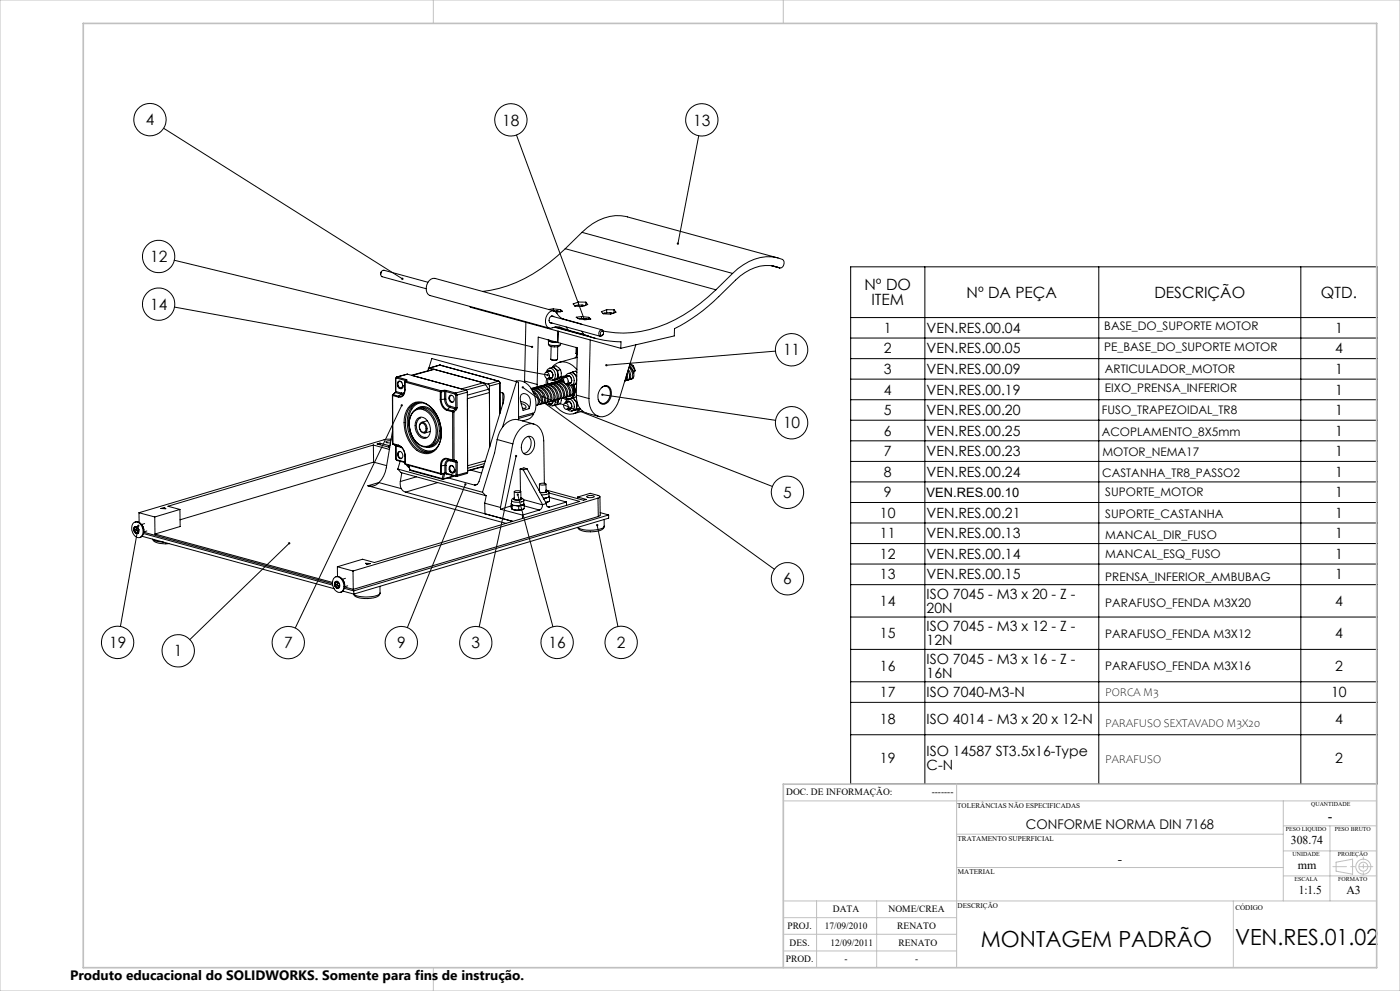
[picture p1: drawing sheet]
<svg xmlns="http://www.w3.org/2000/svg" width="420mm" height="297mm" viewBox="0 0 420 297" stroke-linecap="round" stroke-linejoin="round" font-family="sans-serif">
<g fill="none" stroke="#000" stroke-width=".3">
<path d="M49.1 38.4l71.6 45.2M154.9 40.5l20.4 55.2M209.6 40.7l-6.2 32.3M52.3 78l107.3 26M169.6 74.5a42.5 42.5 0 0 1-24.8 12.8M169.6 74.5l45.2 12.4M174.6 69.6a14.4 14.4 0 0 1 13.6-4.6l45.2 12.3M174.6 69.6l45.2 12.3M174.6 69.6l-5 4.9M231.5 79.7l2.5 .6M231.6 79.7l2.3 .6M255.2 80h157.9v155h-157.9z"/>
<path d="M277.5 80v155M329.6 80v155M390.2 80v155M52.4 92l111.9 20.4M114.4 81.5l-.2 .7M128.4 84.6l-13.2-3.6a1.08 1.08 0 0 0-.9 .8 1.08 1.08 0 0 0 .4 1.1l13.1 3.6M141.1 91.9v.2l45.1 12.3M157.8 96.6l-.4 17.6M164.9 96.6l15.2 4.2M165.4 94.7l15.2 4.1M166 92.6l-1.4 .1M166 92.6l2.2 .2"/>
<path d="M166 92.6v.5M166.1 93.2h.9M166.1 94.9v-.1a1.11 1.11 0 0 0-1.4 .7 1.11 1.11 0 0 0 .5 1.4l.4-.1M166.2 93.2l-35.7-9.8a2.9 2.9 0 0 0-2.5 2 2.9 2.9 0 0 0 .8 3.1l36 9.9M166.4 98.1l12.2 3.3M166.6 98l9.9 2.7M167 93.2l1.1 .2M167.4 99.2l-.1 3.5M167.7 98l.5 .1M168.2 92.8l.6 .5-2.1 .1M168.2 92.8v.6M168.2 98.1l2.2 .9"/>
<path d="M169 95.6a4.5 4.5 0 0 1-2.3-2.2 2 2 0 0 0-2.9 1.7 2.23 2.23 0 0 0 1.3 3.3l.6-.2a3.6 3.6 0 0 1 2.5-.1M169 95.6v.1M169 95.6l4.7 1.3M169.9 98l.5 1M170.4 99l4.7 1.2M173.5 90.5l-1.6 .6 .6 .7 2.2 .1 1.6-.6-.5-.7M173.5 90.5l2.3 .1M173.5 90.5v.9M173.7 96.9l.9 .3M173.7 96.9h.1M174.4 94.9l-1.5 .2 .5 .4 2.2 .3 1.6-.2-.6-.5M174.4 94.9l2.2 .2"/>
<path d="M174.4 94.9v.6M174.6 99.3l.5 .9M174.6 91.4l-2.1 .2M174.6 91.4l.8 .2M174.6 91.4l.7 .2M175.5 95.5l-1.7 .1M175.5 95.5l1.1 .2M175.5 95.5l1 .2M175.8 90.6l-.1 .9M176.6 95.1v.6M180.4 99.3a.58 .58 0 0 1 .6 .7 .58 .58 0 0 1-.8 .4l-.1-.5zM181 99.8a.68 .68 0 0 0-.4-1 .68 .68 0 0 0-.9 .7l-.1 .4a.65 .65 0 0 0 .2 .7 .65 .65 0 0 0 .7 .1l.4-.5"/>
<path d="M182 92.8l-1.6 .6 .6 .6 2.2 .2 1.6-.6-.6-.8M182 92.8h2.2M182 92.8v1M183.1 93.8l-2.2 .1M183.1 93.8l.8 .1M183.1 93.8l.7 .1M184.2 92.8v1M214.8 86.9a42.4 42.4 0 0 1-25.2 12.8 30 30 0 0 1-8.6-.5M219.8 81.9l-5 5M233.9 80.3a1.46 1.46 0 0 0 1.3-1 1.46 1.46 0 0 0-.5-1.6 13.2 13.2 0 0 0-13.4 2.8l-1.5 1.4M233.9 80.3a11.6 11.6 0 0 0-11.9 2.4l-1.3 1.3a75.4 75.4 0 0 1-13.2 11.5l-5.1 3-.1 2.2-16.1 3.7M255.2 95.2h157.9"/>
<path d="M117.7 118.5h.1M117.7 118.5l.1 14.4M117.8 118.5l.1 14.5M117.8 118.5l1.7 .5M117.8 118.3l-.1 .2M117.8 118.3h.1M117.9 118.3l-.1 .2M117.9 118.3l1.7 .4M118.5 117.6h.1M118.5 117.6l-.7 .7M118.6 117.6l1.7 .5M118.6 117.6l-.7 .7"/>
<path d="M118.7 117.3l-.2 .3M118.7 113.4v.1M118.7 117.3h.1M118.7 113.4v3.9M118.7 117.3l-.1 .3M118.7 117.3l1.7 .5M118.7 113.5v3.8M118.9 113.3l-.2 .2M118.9 113.3l2.8 .7M119 113l-.3 .4M119 113h.1M119.1 113l-.2 .3"/>
<path d="M119.1 113l2.8 .8M119.2 115.4a.92 .92 0 0 0 .9 1.1 .92 .92 0 0 0 .9-1M119.4 114.4a1.11 1.11 0 0 1 1.3 .6 1.11 1.11 0 0 1-.4 1.4 1.26 1.26 0 0 1-.9-2zM119.6 118.7l-.1 .3M120.3 118.1l-.7 .6M120.4 117.8l-.1 .3M120.6 114.7a.59 .59 0 0 0-.6-.4 .59 .59 0 0 0-.5 .4v.8a.76 .76 0 0 0 1.1 .6l.2-.6M121.2 118l-.9 .1M121.3 117.5l-.9 .3M121.4 116.8a1.65 1.65 0 0 1-1.8 1.9M121.4 114.5h.1M121.4 116.8h.1"/>
<path d="M121.4 114.5v2.3M121.5 116.8a1.79 1.79 0 0 1-2 2.2M121.5 114.5v2.3M121.5 114.5l10.6 2.9M121.5 114.3l-.1 .2M121.7 114.2l-.2 .3M121.7 114.2l-.2 .1M121.7 114.2l10.6 2.9M121.7 114v.1M121.9 113.8l.2 .1M121.9 113.8l-.2 .2M122.1 113.9l-.6 .4"/>
<path d="M122.1 113.9l-.4 .3M122.2 112.1l-3.2 .9M122.2 112.1l-3.1 .9M122.2 112.1l17.6 4.8M123.5 112.5l6.8-1.8-6.7 1.8M128.5 111.1v-.6l.3-.2 17.6 4.8M128.5 110.9l-.1 .2M128.7 110.3l.8-2.8 25.4 6.9M131.8 109.4h.2zM132 109.4l17.6 4.8M132 109.4l-3.3 .9M132.1 119.7a3.4 3.4 0 0 0 2 3.3"/>
<path d="M132.1 119.7h.3M132.1 117.4h.3M132.1 117.4v2.3M132.3 117.1l.1 .3M132.3 117.1l-.2 .3M132.4 119.7a3.1 3.1 0 0 0 1.8 3M132.4 117.4v2.3M133.3 117h.6M133.3 117l.1 .3M133.3 117l-1 .1M133.4 119.6a2.59 2.59 0 0 0 1.5 2.5M133.4 119.6l.3 .1"/>
<path d="M133.4 117.3h.3M133.4 119.6l-1 .1M133.4 117.3l-1 .1M133.4 117.3v2.3M133.7 119.7a2.15 2.15 0 0 0 1.3 2M133.7 117.3v2.4M133.7 117.3l2.8 .8M133.9 117l-.2 .3M133.9 117l2.8 .8M134.9 118.6a1.1 1.1 0 0 1 1.3 .6 1.1 1.1 0 0 1-.4 1.4 1.26 1.26 0 0 1-.9-2zM135.3 118.5a1.08 1.08 0 0 0-.4 1.2 1.08 1.08 0 0 0 .9 .8M136.5 118.1l.2 .3"/>
<path d="M136.7 117.8l.4 .6M136.7 118.4h.4M136.7 117.8l-.2 .3M136.7 118.4v3.8M137.1 118.4v3.8M139.8 116.9l.4 .6M139.8 116.9l-3.1 .9M140.2 117.5l-3.1 .9M140.2 117.5l.1 24M145.7 115.3l-.7-.6-6.6 1.9M145.7 115.3l.8 1.4M145.7 115.3l-5.9 1.6"/>
<path d="M146.4 115.1l.4 .6M146.5 116.7l.3 .9-6.6 1.9M146.5 116.7l-6.3 1.7M146.8 115.7l.1 18.3M149.5 114.2l.4 .7M149.5 114.2l-3.1 .9M149.5 114.2h.1M149.6 114.2l.4 .6M149.9 114.9l-3.1 .8M149.9 114.9l.1 9.1M150 114.8l-.1 .1M150 114.8v8.9"/>
<path d="M150 117.6l.8 .2M150.8 117.8a3.3 3.3 0 0 1 0 3.3M150.8 117.8v3.3M154.6 114.3a4.2 4.2 0 0 1 5.1 2.8 8 8 0 0 1 .6 6.6l-4.7 1.3M154.9 114.4l-4.2 13.7M154.9 114.4l.6 .2 .1 11.2M156.3 118.4a1.7 1.7 0 0 1 2.7 1.2l.1 1-.4 1.9-1.8 .5-.5-2a3.3 3.3 0 0 1-.1-2.6zM156.8 116.1l75.5 54.5M157.4 114.2l3.7 1M157.4 114.2v.3M159.3 116.5a3.2 3.2 0 0 1 3.8 4.3l-.6 .2M159.3 116.6a3.5 3.5 0 0 1 3.4 4.2l-.8 .5"/>
<path d="M159.4 116.7a3.3 3.3 0 0 1 2.7 4.5h-.5M159.5 116.4a3.4 3.4 0 0 1 4.1 4.2l-.8 .4M159.6 117a3.4 3.4 0 0 1 2 4.2l-.3 .2M159.9 117.5a3.3 3.3 0 0 1 1.5 3.6l-.5 .4 .4-.1M160.2 116.2a3.4 3.4 0 0 1 3.9 4.3l-.7 .2M160.5 116.1a3.2 3.2 0 0 1 3.3 1 3.2 3.2 0 0 1 .5 3.5h-.2M161.1 115.2l.1 .9M161.2 116a3.2 3.2 0 0 1 4.1 3.2l-.2 .8-.4 .5-.3-.1M161.4 115.9a3.3 3.3 0 0 1 4 4.3l-.3 .1M162.2 115.7a3.2 3.2 0 0 1 3.2 1.1 3.2 3.2 0 0 1 .4 3.4h-.5M162.7 115.5l-.4 .1M162.7 115.6a3.4 3.4 0 0 1 3.7 4.1l-.7 .5"/>
<path d="M162.8 118.9l68.9 26.9M163 115.5a3.2 3.2 0 0 1 3.3 .9 3.2 3.2 0 0 1 .6 3.4l-.7 .1M163.6 111.7a.92 .92 0 0 1 1.2 .6 .92 .92 0 0 1-.7 1.1l-.7-.7zM163.7 115.2l-.4 .2M163.7 115.3a3.3 3.3 0 0 1 3.7 4.3l-.8 .4M164 115.2a3.1 3.1 0 0 1 4 2.4l.1 1.1-.2 .8-.7 .2M164 113.4l-.1 1.8M164.1 111.4l.4-.4a1.41 1.41 0 0 1 1.3 .9 1.41 1.41 0 0 1-.4 1.6l-.7-.1M164.2 111.4l.1-.1a.99 .99 0 0 1 1.1 0 .99 .99 0 0 1 .4 1.1 .82 .82 0 0 1-.2 .8 .82 .82 0 0 1-.9 .1M164.3 115.1a3.4 3.4 0 0 1 4.1 3.9l-.5 .6M164.5 113.4l.6 .5h.7M164.5 101.8l.2 .4"/>
<path d="M164.5 102.1v1M164.6 102.2l1.1 .3M164.7 102.2l1 .3M164.7 101.9v.3M164.8 111.1l-.2 .2M164.9 110.4a1.25 1.25 0 0 0-1 1.1M164.9 110.4l1-.2 .7 .3M164.9 110.4a1.97 1.97 0 0 1 1.6 1.4 1.97 1.97 0 0 1-.7 2.1M165 115a3.3 3.3 0 0 1 3.9 4l-.4 .4h-.3M165.1 111.2l-1.3 .3M165.1 113.2l.4 .2M165.2 114.8a3.3 3.3 0 0 1 4 4.3l-.4 .2"/>
<path d="M165.3 107.7a1.7 1.7 0 0 0 1.9 0M165.3 103.9l-.1 3.7 .9 .3 1.2-.2M165.6 113.1l-1.2 .3-.1 1.7M165.7 102.5h1.3M165.8 109.9a4.4 4.4 0 0 1 6.9 .5l.4 .4M165.9 114.7a3.2 3.2 0 0 1 3.2 1.1 3.2 3.2 0 0 1 .5 3.3h-.5M166 109.9l.8-.3 1.4 1.2M166 109.9l.6 .6M166 109.9l-.5 .3M166.1 113.8l.3 .2M166.5 114.5l-.4 .1M166.5 114.5a3.4 3.4 0 0 1 3.7 4.2l-.4 .4"/>
<path d="M166.6 110.5l.5 .7 .3 .9M166.6 110.5l.8 .5M166.6 119.9a1.43 1.43 0 0 1-.8 1.7M166.7 102.5h-1M166.7 102.4v.1M166.8 114.5a3.3 3.3 0 0 1 3.9 4.2l-.7 .2M166.8 113.6l-1 .3M166.8 113.6l-.4 .4M167.3 103.9v3.8M167.3 102.7l-5.8-1.7-.4 14.2M167.3 102.7l5.9 1.5-.3 14.2M167.4 119.7v.6"/>
<path d="M167.4 112.1l-.1 .9-.5 .6M167.4 112.1l.2 1M167.4 111v1.1M167.4 114.2l-.3 .1M167.5 114.3l.3-.2 1.5 .4M167.5 119.7l-.1 .6M167.6 113.1l-.8 .5M167.9 119.6l-.4 .1M168.2 103a1.68 1.68 0 0 1-2.3 1l-.9-.3-.5-.6M168.2 110.8l.1 2.1M168.2 110.8l-.8 .2M168.2 102.9v.2a3.7 3.7 0 0 1-3.7 0"/>
<path d="M168.3 112.9l-1.2 .9-.7 .2M168.3 112.9l-.7 .2M168.4 119.4l-.3 1.6-.7 .2M168.5 113.5l-.4 .5a1.8 1.8 0 0 1 1.5-1zM168.8 119.3l-.3 .1M168.9 119.3l1.2 .5M168.9 113.8h.2M169 113.9h-.2M169.1 114l-1.3 .2M169.1 113.9l-1.1 .1M169.3 113.2a.93 .93 0 0 1 1.1 .7 .93 .93 0 0 1-.6 1.1l-.7-.8zM169.5 119.2l1.1 .3z"/>
<path d="M169.6 112.9l-.3 .1M169.7 112.7a1.88 1.88 0 0 0-2.2 1.5M169.8 113a.71 .71 0 0 1 1.2-.3 1.49 1.49 0 0 1 0 2.4l-.7-.2M169.8 119.1l-.4 .1M169.9 113a.65 .65 0 0 1 1.1-.2 1.35 1.35 0 0 1-.1 2.2l-.5-.1M170 115a3.5 3.5 0 0 1 1.1 3.5l-.7 .4M170.1 115l.5 .4 .8 .1M170.2 119.4l.4 .1M170.5 112.6l-.2 .3M170.5 119.7a1.13 1.13 0 0 0-.9 1M170.5 111.9l-.7 .5-.2 .6M170.5 111.9l1.1-.2 .8 .5"/>
<path d="M170.5 119.6a1.96 1.96 0 0 1 1.7 1.4 1.96 1.96 0 0 1-.7 2.2M170.5 111.9a1.96 1.96 0 0 1 1.7 1.5 1.96 1.96 0 0 1-.8 2.1M170.7 112.7l-1.2 .4M170.8 114.8l.3 .1M171.1 115.5a2.96 2.96 0 0 1 .6 2.9M171.2 119.4l.7 .1 .6 .5M171.2 119.4l-.7 .2M171.2 114.6l-1.2 .4M171.4 115.4l.8 1.5v.6M171.7 115.4l.1 .1M171.9 111.4l-.8 .4M171.9 111.4l.7-.2 .5 .4"/>
<path d="M171.9 111.4l.5 .8M172 119.2l-.8 .2M172 119.2l.5 .8M172.1 115.4a2.69 2.69 0 0 1-.9 3.3h-.9M172.1 115.5a3.1 3.1 0 0 1-.3 2.7l-.7 .2M172.2 118.6l-.5 .5M172.2 116.7v.2M172.2 115.4l.3 1.6M172.3 115.2l-.5 .3M172.3 115.2l-.9 .3M172.4 112.2l.5 .8 .1 .8M172.4 112.2l.6 .5"/>
<path d="M172.5 116.3a3.3 3.3 0 0 1-.9 2.8M172.5 120l.4 .6 .1 1.1M172.5 120l.7 .7-.2 1M172.5 117a3.2 3.2 0 0 1-.8 2.3M172.5 117a2.61 2.61 0 0 1-1.3 2.4M172.8 105.9l.4 .2M172.8 105.9l.4 .3M172.9 118.4a5.2 5.2 0 0 0 3 5.4l3.7 1M172.9 118.4l3.8 1M173 115.1l-1.2 .4M173 105.4l.2 .5M173 113.9l-.2 .8-.5 .5"/>
<path d="M173 105.4l.2 .2M173 104.4v1M173 119.1l-.2-.1-.8 .2M173 114.9l-.7 .3M173.1 106.1l-.4 1.1M173.1 107.1l-5.3 1.5M173.2 104.6l-.3-.5-.1 1.8M175.1 100.2l1.4 .5M176.5 100.7a29.9 29.9 0 0 0 9.8 1.7l-.1 2M177.1 101.9l-.4 17.5M180.3 116.3a1.68 1.68 0 0 1 2.1-.6 1.68 1.68 0 0 1 1 1.8 3.2 3.2 0 0 1-2.6 3.7 2.75 2.75 0 0 1-.9-4.3zM180.4 116.2a1.53 1.53 0 0 1 1.8-.4 1.53 1.53 0 0 1 .9 1.6 3.2 3.2 0 0 1-2 3.5 1.53 1.53 0 0 1-1.6-1.2"/>
<path d="M180.7 118.3l52 7.7M181.4 115.6l.5 .1M187.9 112.7l-.1 1.1-.4 .4 .3-.1M188.1 112l.2 1.2-.3 .7-.3 .1M188.4 111.1a2.46 2.46 0 0 1 .1 2.8h-.5M188.5 110.7a2.19 2.19 0 0 1 .2 3.1l-.4 .1M188.7 110.1a3.1 3.1 0 0 1 .9 3.4l-.5 .2M188.8 109.7a2.78 2.78 0 0 1 1 3.7l-.5 .3M188.9 109.2l.9 .7 .7 1.2M189 109l1 .6 .5 1.5M189.1 110l1 1.5M190.1 111.5v.4"/>
<path d="M190.5 111.1l-.4 .4M190.7 103.3l-5 16.5a6.8 6.8 0 0 1-4.9 5.1 4.1 4.1 0 0 1-4.1-4.3v-1.2M232.7 105.2l-50.8 4.3M255.2 101.3h157.9M255.2 107.5h157.9M255.2 113.6h157.9M255.2 119.8h157.9M112 133.4l4.8 1.3M112 133.4l-61.6 18.3 3.6 1M112 133.4l.1 5.1M112.1 138.5l-58.1 17.3M112.1 138.5l3.9 1.1"/>
<path d="M114 132.8l2.6 .7M114 132.8l-.9 .3 3.8 1M114 132.8v.5M116.6 133.5v.5M117.1 133.4l-.5 .1M117.3 132.1l-1.2 .1-.4 .2 .4 .3h1.1M117.3 131.6l-2.1 .2-73.5 21.9M117.8 129.1l-1.9 11.1a8 8 0 0 1-2.2 4.4M117.8 132.9l.2 .3M117.8 132.9l.1 .1M117.9 133l.1 .2M117.9 133l1.7 .4"/>
<path d="M118 133.2h.1M118 133.2l.6 .2M118 133.2l1.7 .4M118.6 133.4l.1 .2M118.6 133.4h.1M118.7 133.4l.1 .3M118.7 133.4l1.4 .4M118.7 133.6l.1 .1M118.7 133.6v3.8M118.7 137.4l.4 .6M118.7 137.4l.1 .1M118.8 137.5l.2 .3"/>
<path d="M118.8 133.7v3.8M118.8 133.7l1.7 .4M119 137.8l.1 .2M119 137.8l2.5 .7M119.1 138l2.4 .6M119.5 135.5a1.1 1.1 0 0 1 1.3 .6 1.1 1.1 0 0 1-.4 1.4 1.26 1.26 0 0 1-.9-2zM119.6 133.4a3.5 3.5 0 0 1 2 3.3M119.6 133.4l.1 .2M119.7 133.6a3.1 3.1 0 0 1 1.8 3M119.7 133.6l.2 .1M119.9 135.4a1.04 1.04 0 0 0-.4 1.1 1.04 1.04 0 0 0 .9 .8M120.1 138.3l-.8 2.3"/>
<path d="M120.5 121.5l-31.9 66.7M121.5 139l.2 .2M121.5 136.7h.1M121.5 139h.1M121.5 136.6v2.4M121.6 139l.1 .2M121.6 139l10.6 2.9M121.6 136.7v2.3M121.7 139.2l10.6 2.9M122 139.3l.6 .7M122.6 140h.1M122.6 139.4l.3 1.4"/>
<path d="M122.7 139.5l.3 1.3M122.7 139.9l-.1 .1M123.1 121.5a4.4 4.4 0 0 1 6.2 .6 10 10 0 0 1 1.6 12.5 4.3 4.3 0 0 1-6.2 .1 10.3 10.3 0 0 1-2.3-12.5zM123.5 121.6a4.3 4.3 0 0 1 6.2 .9 9.9 9.9 0 0 1 1.5 11.5 4.2 4.2 0 0 1-6.9-.2 9.9 9.9 0 0 1-1.5-11.5zM124 123.4a3.5 3.5 0 0 1 5.3 1.1 6.7 6.7 0 0 1 0 8.7 3.3 3.3 0 0 1-4.6-.9 7.2 7.2 0 0 1-.7-8.9zM124.9 122.6a3.6 3.6 0 0 1 5.4 1.2 7.9 7.9 0 0 1 .7 9.2 3 3 0 0 1-2.9 1M125.2 120.7a6.4 6.4 0 0 0-3 7.1 8.7 8.7 0 0 0 5.4 7.6l1.7 .1M125.2 125.5a2.16 2.16 0 0 1 3.4 1.2 3.2 3.2 0 0 1-1 4.7 3.3 3.3 0 0 1-3.1-3.8l.1-.9zM125.4 122.4a4.7 4.7 0 0 0-2.5 5.8 6.3 6.3 0 0 0 4.9 5.9l.8-.2M125.4 122.4a4.1 4.1 0 0 1 5.2 2.3 7.4 7.4 0 0 1 0 8.2l-.6 .5-1.4 .5M125.4 122.4a4.7 4.7 0 0 1 5.1 3.5 6.4 6.4 0 0 1-1.1 7.7l-.8 .3M126.1 127.1a1.2 1.2 0 0 1 1.3 .1 1.2 1.2 0 0 1 .4 1.3 .88 .88 0 0 1-.6 1 .88 .88 0 0 1-1.1-.5 1.74 1.74 0 0 1 0-1.9z"/>
<path d="M126.2 125.3a3.1 3.1 0 0 0-.6 4.7l1.1 .9 1.1 .2M126.3 126.7a1.7 1.7 0 0 1 1.8 1 1.7 1.7 0 0 1-.6 2 1.84 1.84 0 0 1-1.6-1.1 1.84 1.84 0 0 1 .4-1.9zM126.6 120.7a5 5 0 0 0-4 5.8 8.8 8.8 0 0 0 5.2 8.6 3.8 3.8 0 0 0 2.7-.3M128.2 126.1l-1.7 .5M129.1 129.3l-1.7 .5M132.2 139.6h.2M132.2 139.6v2.3M132.4 139.6v2.3M133.5 139.5h.3M133.5 139.5l-1.1 .1M133.5 139.5v2.3M133.8 139.5v2.3"/>
<path d="M134.1 123l1.7 .4M134.1 137.4a1.79 1.79 0 0 0-1.9 2.2M134.1 137.4l.2 .2M134.1 137.4l1.7 .5M134.2 122.7l-.1 .3M134.2 122.7l1.7 .5M134.3 137.6a1.61 1.61 0 0 0-1.9 2M134.3 137.6l1.7 .5M134.3 137.6l.6 .3M134.9 122.1l-.7 .6M134.9 122.1l1.7 .5M134.9 137.9l.2 .2"/>
<path d="M134.9 137.9a1.34 1.34 0 0 0-1.4 1.6M134.9 137.9l1.7 .4M135 139.7l.2-.2a1.23 1.23 0 0 1 1.1 .9 1.23 1.23 0 0 1-.4 1.3 1.24 1.24 0 0 1-.9-2zM135 121.7l-.1 .4M135 121.7l1.7 .5M135.1 138.1a1.12 1.12 0 0 0-1.3 1.4M135.1 138.1l1.7 .5M135.8 123.4h.4M135.8 123.4v14.5M135.8 137.9h.4M135.8 137.9l.2 .2M135.9 123.2l.3 .2"/>
<path d="M135.9 123.2l-.1 .2M136 138.1l.6 .2M136.2 123.4v14.5M136.2 137.9l-.2 .2M136.2 137.9l.7 .2M136.6 122.6l.3 .2M136.6 122.6l-.7 .6M136.6 138.3l.2 .3M136.7 122.2h.4M136.7 122.2l-.1 .4M136.8 138.6h.4M136.8 138.6v3.8"/>
<path d="M136.9 122.8l-.7 .6M136.9 138.1l.3 .5M136.9 138.1l-.3 .2M137.1 122.2l-.2 .6M137.2 138.6v3.8M144.5 140l.5 .1M145.1 139.8l-4.8 1.3M145.1 139.7l-4.8 1.3M145.3 138.9l-5 1.4M145.6 138.1l-5.3 1.5M149.2 131.7l-.8 4-3.7 11.8M149.2 131.7l4.6 1.3"/>
<path d="M150.8 121.1l-7.1 23.1a1.29 1.29 0 0 1-1.4 1.2M153.8 133a6.7 6.7 0 0 1 5.7-6 4.2 4.2 0 0 1 3.5 3.9l.3 13.9M153.8 133l-3.7 19.1M154.8 136.7l-11 51.2M155.4 125.8a5.1 5.1 0 0 0-5.5 3.6l-.7 2.3M155.5 125.8l4.7 1.3M156.2 120.4a2.38 2.38 0 0 1 2.5 2.1M156.4 121l.9 .3a.71 .71 0 0 1 .4 .9l-.5 .2-.5-.1M157.5 131.3a1.7 1.7 0 0 1 2.1-.3 1.7 1.7 0 0 1 .8 1.9 3.2 3.2 0 0 1-2.2 3.4 2.11 2.11 0 0 1-1.7-3zM158.4 130.8a3 3 0 0 1-1.4 5.1M159.8 123.8l.3 .3M160.1 124.1a3.9 3.9 0 0 1-3.4 2"/>
<path d="M160.1 124.1l-4.5 1.3M163.7 120.8l.6 .4 1.3-.4M164.1 120.6l-.3 .2M164.5 121.1a1.2 1.2 0 0 0 1.3 .5M165.1 120.4l-.4 .1M165.1 120.9l.4 .2M165.8 120.2l-.3 .9-.7-.1M165.9 120.2a.83 .83 0 0 1-1.1 .9h-.1M166.5 121.5a5.4 5.4 0 0 0 6.3 2.2l1.3-1.1M167.4 120.3l-.4 .9-1.2 .4M167.4 120.3v.9M167.4 121.2l-.9 .2"/>
<path d="M169.4 120.8a1 1 0 0 1 1.1 .7 1 1 0 0 1-.5 1.2l-.6-.3-.3-.6zM169.8 120.7l.3-.4a1.3 1.3 0 0 1 1.4 .6 1.3 1.3 0 0 1-.1 1.4 .68 .68 0 0 1-1 .3M169.9 120.6l.2-.2a1.22 1.22 0 0 1 1.4 .8 1.22 1.22 0 0 1-.6 1.5l-.5-.1M170.1 122.6a1.2 1.2 0 0 0 1.3 .6M170.5 120.3l-.2 .2M170.7 120.4l-1.2 .4M170.8 122.5l.3 .1M171.3 122.3l-1.3 .4M172.2 122.9l-.7 .3M173 121.7l-.2 .8-.5 .4M173 121.7v1M173 122.7l-.7 .2"/>
<path d="M173.8 122.5l-2.1 .6 .6-.2M173.8 122.5l-.8 .2M173.9 122.2l-.1 .3M174.8 123.2l-2.8 .8M180 120.8l.5 .1M255.2 125.9h157.9M255.2 132.1h157.9M255.2 138.3h157.9M39.9 156.9a1.66 1.66 0 0 1 1.7-.3 1.66 1.66 0 0 1 1.1 1.3 2.14 2.14 0 0 1-1 3.2 2.9 2.9 0 0 1-1.8-4.2zM40.2 159l.6 .9M40.2 159l.1 .2M40.2 158.8v.2"/>
<path d="M40.3 158l-.1 1M40.3 158v.3M40.3 158.3l-.1 .5M40.3 159.2l.3 .5M40.5 156.5l.2-.1a2.62 2.62 0 0 1 2.3 1.8 2.62 2.62 0 0 1-.9 2.8l-.2 .1M40.6 159.7l.2 .2M40.9 157.9l-.6 .1M41 158.6l-.2 .3 .3 .1M41 158v.1M41 158.6l-.8 .2M41 158.1l.1 .2-.1 .3M41 158.1l-.7 .2"/>
<path d="M41 157.9l.6 .8M41 157.9l-.3-.1-.4 .2M41 157.9h-.1M41.1 159l.3 .5M41.1 159l-.8 .2M41.1 157.9h-.2M41.1 158l-.4 .1M41.3 159.7l-.2-.1-.3 .3M41.4 159.5v.1M41.4 159.5l-.8 .2M41.5 157.6l-5.4 30.1M41.5 159.7l-.3 .2h-.4"/>
<path d="M41.5 159.7h-.2M41.6 159.5l-.5 .1M41.6 159.7h-.3M41.6 158.7l-.1 1M41.7 153.7l4.7 1.2M41.7 153.7v2.8M42.6 157.3l.4 .8 .1 1.1M43.1 159.9l56.7 15.5M43.1 159.5l56.7 15.4M43.4 156.9l-.9 .3M44.1 159.1l-1 .3M46.4 154.9l.1 5.2"/>
<path d="M48.3 152.4l1.1-.3 .3 .4zM49.4 152.1v.3M54 152.7l-7.6 2.2M54 152.7v5.1l-7.5 2.3M110.4 145.6l41.4 11.2M113.7 144.6a3.2 3.2 0 0 1-3.3 1M113.7 144.6l6.7 1.8M113.7 144.6l-3.3 1M119.3 140.6l25.4 6.9M119.3 140.6l1 1 25.4 7M120.1 144.3l.3 2.1M120.4 146.4l.4 .6 .9 .5"/>
<path d="M120.5 141.7l-.4 2.6M121.7 147.5l32.1 8.7-8.3-2.2-.1-3.2M122.9 140.8l.2 .2M122.9 140.8h.1M123 140.8l.1 .2M123 140.8l9.6 2.6M123.1 141l9.7 2.6M124.9 142.9l-4.8 1.4M131.3 144.6l-9.6 2.9M132.2 141.9h.2M132.2 141.9l.1 .2M132.3 142.1h.1"/>
<path d="M132.4 141.9v.2M132.6 143.4l.4 .1M132.6 143.4l.2 .2M132.8 143.6h.1M133 142l-.4 1.4M133 143.5l-.1 .1M133.4 142h.5M133.4 142l-1 .1M133.4 142l-.4 1.5M133.5 141.8h.3M133.5 141.8l-.1 .2M133.5 141.8l-1.1 .1"/>
<path d="M133.8 141.8l.1 .2M133.8 141.8l2.8 .8M133.9 142l2.8 .8M134.4 143.2l7.9 2.2M134.8 140.7a.91 .91 0 0 0 .8 1.1 .91 .91 0 0 0 1-1M135.9 142.8l-3 .8M136 142.7l-.1 .1M136 142.7l-3 .8M136 142.6v.1M136 142.6l-.1 .2M136 142.6h.1M136.1 140a.61 .61 0 0 0-1-.3 1.02 1.02 0 0 0-.1 1.2 1.02 1.02 0 0 0 1.1 .5l.2-.6"/>
<path d="M136.6 142.6l.1 .2M136.7 142.8h.2M136.8 142.4h.4M136.8 142.4l-.2 .2M137.2 142.4l-.3 .4M139.6 145.2l-17.4 42.9M140.3 141.5l-.2 .4-3.2 .9M140.3 141.5l-3.1 .9M141.2 140.9l3.3 .9M143.1 145.2l-.8 .2M144.7 147.5l1 1.1M145.4 150.8l4.7 1.3"/>
<path d="M145.7 148.6l-.3 2.2M150.1 152.1v.5M150.1 152.6l6.6 1.8M153.4 151l.1 1.5M153.4 151l.1 .1M153.4 151.6l-3.3 1M153.5 150v1.1M153.5 150.9l-.1 .1M153.5 151.1l1.1 .4M153.5 151.1l.1 .4M153.6 151.5l.1 1.1M153.7 152.6l.9 .3"/>
<path d="M154.3 149.3l-.6 .2-.2 .5M154.3 147.4v2.4M154.3 147.2l1.3-.1 .6 .2a1.78 1.78 0 0 1-1.9 .1zM154.6 151.5h-1M154.6 151.5l1 .3M155.3 148.3l10.6 39.6M155.6 152.8l-1 .1M155.6 151.8v1M156 140.6l.1 6.6M156 140.6l1 .2M156.2 147.3l.1 2.4M156.3 149.3l.2 .1a1.88 1.88 0 0 1-2.4 .1l.2-.2-.3 .2a2.03 2.03 0 0 0 2.6-.1l-.3-.2 .5 .2 .3 .6"/>
<path d="M156.4 151.4l-1.8 .1M156.4 151.4l-.8 .4M156.5 152.8h-.9M156.5 152.8l-1.9 .1M156.7 154.4v1M157 140.8l5.8 10.4M157 152.6l-.5 .2M157.1 149.8l5.7 1.5M157.1 150v1.1l-.7 .3M157.1 150.9l.2 .5M157.1 150a3.3 3.3 0 0 1-3.6 0M157.3 151.4h-.9"/>
<path d="M157.3 151.4v1l-.8 .4M157.3 151.6l4.5 1.3M158.1 140.5l-.9-.3-1.2 .4M158.1 140.5l-1.1 .3M158.1 140.5l5.8 10.4M161.8 145.1l.1 2.1M161.8 152.9l-5.1 1.5M161.9 147v.1M161.9 145a1.33 1.33 0 0 1 1.8 .2l-1.3 .2-.5-.2zM161.9 147h-.2M162.8 151.3a1.63 1.63 0 0 1-1 1.6M162.8 151.2v.1"/>
<path d="M163.2 149.5v.1M163.8 145.1v2.4M163.8 147l.6 .2 .3 .5M163.8 147l.3 .3-.5 .2h-1.6M163.8 147l.3 .3-.4 .3h-1.7M163.8 146.9l11.2 3 .9-.2-2.6-.7M163.9 150.9a.84 .84 0 0 0 1 1.1M163.9 150.9l-1.1 .3M164 149.2l-1 .1M164 149.2l-.8 .3M164 150.5l-.3 .1M164.2 151.8l.7 .2"/>
<path d="M164.6 150.4l-.6 .1M164.7 148.7l.1 .4M164.7 147.7a2.55 2.55 0 0 1-2.3 .6M164.7 147.7v1M164.7 147.7l9.2 2.6-61.6 18.3-3.5-1-7.6 2.3M164.7 148.7l-.7 .5M164.8 149l5.1 1.5M164.8 149.1l-.8 .1M164.8 149.1l.1 1.1-.9 .3M169.9 150.5l-5 1.5M169.9 150.5l.1 .9M173.3 149l3.8-1.2 2.7 .9 .2 .3-.6 .3"/>
<path d="M173.3 149v.4M173.3 158a8.7 8.7 0 0 0 7.9-.1l.1-.1a2.51 2.51 0 0 1-2.9 1.5 7.2 7.2 0 0 1-4.8-.8zM176 148.8a2.19 2.19 0 0 1 2.3 0 2.19 2.19 0 0 1-2.3 0zM179.1 157.4l6.3 30.4M179.4 149.3l-73.5 21.8M179.4 149.3l.1 5.5M179.5 154.8l-73.5 21.8M180 148.9l.1 5.5-.6 .4M180.1 153.6l2.5 .7M181.3 155.7v2M182.6 154.3l-76.5 22.8M182.6 154.3v1l-76.4 22.7"/>
<path d="M255.2 144.4h157.9M255.2 150.6h157.9M255.2 156.7h157.9M42.6 160.7l57.6 15.7M46.5 160.1l53.2 14.5M49.1 162.5l-2.1-.3-1.2-.6 .1 .2a5.4 5.4 0 0 0 4.8 1.1M86.8 162.8l-29.9 28.9M100.1 173.4a1.62 1.62 0 0 1 1.7-.4 1.62 1.62 0 0 1 1.1 1.3 2.15 2.15 0 0 1-.9 3.2 2.84 2.84 0 0 1-1.9-4.1zM100.5 174.5v1.1M100.5 175.6l.6 .8M100.5 175.6l.1 .2M100.5 174.5v.3"/>
<path d="M100.5 175.3v.3M100.5 174.8v.5M100.6 175.8l.4 .3M100.8 172.9l.2-.1a2.71 2.71 0 0 1 2.2 1.7 2.71 2.71 0 0 1-.5 2.8l-.5 .2M101 176.1l.1 .3M101 174.3l-.5 .2M101.1 174.4l.1 .2M101.2 174.2l.6 .8M101.2 174.2h-.4l-.3 .3M101.2 174.2l-.2 .1M101.2 175.1l-.1 .3 .3 .1M101.2 174.6l.2 .2-.2 .3"/>
<path d="M101.2 174.6l-.7 .2M101.2 175.1l-.7 .2M101.2 169.9l4.7 1.2M101.2 169.9v2.9M101.2 174.3h-.2M101.3 174.4l-.4 .2M101.4 175.5l.2 .1 .1 .3M101.4 175.5l-.8 .3M101.6 176.1l-.5 .3M101.7 175.9v.1M101.7 175.9l-.7 .2M101.8 176l-.3 .4h-.4"/>
<path d="M101.8 176l-.2 .1M101.8 175v1M101.8 175.9l-.4 .1M102.8 173.7l.5 1 .1 .9M102.9 177.2l3.3 .8M103.3 176.3l2.8 .8M103.4 175.9l2.6 .7M103.6 173.3l-.9 .3M104.3 175.6l-.9 .2M105.9 171.1l.1 5.5M106.1 178a7.7 7.7 0 0 0 6.3 .7 1.78 1.78 0 0 0 1.6-1 2.48 2.48 0 0 1-2.8 1.6 7.7 7.7 0 0 1-4.9-.8zM106.1 177.1l.1 .9"/>
<path d="M109.7 168.8l1.4 .1-1 .3zM114 175.7v2M255.2 162.9h157.9M255.2 169h157.9M255.2 175.2h157.9M255.2 184.9h157.9M255.2 194.6h157.9M255.2 204.3h157.9M255.2 210.5h157.9M255.2 220.2h157.9"/>
<circle cx="45" cy="35.9" r="4.8"/>
<circle cx="153.3" cy="35.9" r="4.8"/>
<circle cx="210.5" cy="35.9" r="4.8"/>
<circle cx="47.6" cy="76.9" r="4.8"/>
<circle cx="47.6" cy="91.2" r="4.8"/>
<circle cx="237.5" cy="104.8" r="4.8"/>
<circle cx="237.5" cy="126.7" r="4.8"/>
<circle cx="236.3" cy="147.5" r="4.8"/>
<circle cx="236.3" cy="173.5" r="4.8"/>
<circle cx="35.3" cy="192.5" r="4.8"/>
<circle cx="53.5" cy="195.1" r="4.9"/>
<circle cx="86.5" cy="192.6" r="4.8"/>
<circle cx="120.4" cy="192.6" r="4.8"/>
<circle cx="142.7" cy="192.6" r="4.8"/>
<circle cx="167.2" cy="192.5" r="4.8"/>
<circle cx="186.3" cy="192.5" r="4.8"/>
</g>
<g fill="none" stroke="#c0c0c0" stroke-width=".3">
<path d="M0 0h420v297h-420zM130 0v7M235 0v7M287 235v55M235 240h178M287 260h98M287 250h98M385 240v30M385 255h28M385 247.5h28M399 247.5v22.5M400.8 258.4l5-.9v4.5l-5-.9z"/>
<path d="M235 280h52M235 275h52M235 270h178M245 270v20M263 270v20M370 270v20M385 262.5h28M130 290v7M235 285h52"/>
<circle cx="409" cy="259.8" r="2.24"/>
<circle cx="409" cy="259.7" r="1.34"/>
</g>
<path d="M411.8 259.7h-11.9" fill="none" stroke="#c0c0c0" stroke-width=".3" stroke-dasharray="15.2 1.3 1.3 1.3" stroke-dashoffset="11.2"/>
<path d="M409 256.9v5.4" fill="none" stroke="#c0c0c0" stroke-width=".3" stroke-dasharray="15.2 1.3 1.3 1.3" stroke-dashoffset="14.4"/>
<path d="M25 7h388v283h-388zM413 235h-178v55" fill="none" stroke="#c0c0c0" stroke-width=".5"/>
<path d="M120.5 83.3v.5h.5l-.3-.2 .3 .1-.1-.4zM156.6 115.9a.34 .34 0 0 0 .1 .5 .34 .34 0 0 0 .5-.3 .34 .34 0 0 0-.5-.3l-.1 .1 .2 .2zM159.4 103.7l-.1 .5h.6v-.2h-.3h.3v-.2zM164 112.1l.1 .6h.4l.1-.2-.3-.1 .3 .1-.1-.4zM180.4 118.1v.1l.3 .1-.3-.1a.34 .34 0 0 0 .4 .4 .34 .34 0 0 0 .2-.5 .34 .34 0 0 0-.6 0zM175 95.4l.1 .5 .3 .1-.1-.3 .1 .3 .1-.1-.1-.5zM203.2 72.7l-.2 .4 .3 .2 .1-.3-.1 .3a.34 .34 0 0 0 .4-.4 .34 .34 0 0 0-.5-.2zM162.5 118.7a.36 .36 0 0 0 .2 .6 .36 .36 0 0 0 .4-.4 .36 .36 0 0 0-.6-.2l.3 .2zM181.7 109.2l-.1 .3h.3h-.3a.34 .34 0 0 0 .4 .2 .34 .34 0 0 0 .2-.4 .34 .34 0 0 0-.5-.1zM179 157.1a.36 .36 0 0 0-.3 .5 .36 .36 0 0 0 .7 0 .36 .36 0 0 0-.3-.5v.3zM155.1 148a.34 .34 0 0 0 .1 .6 .34 .34 0 0 0 .5-.3 .34 .34 0 0 0-.4-.4v.4v-.4zM154.5 136.5a.35 .35 0 0 0 .1 .5 .35 .35 0 0 0 .5-.2 .35 .35 0 0 0-.2-.5l-.1 .4 .1-.4zM139.3 145a.34 .34 0 0 0 .1 .4 .34 .34 0 0 0 .5-.1 .34 .34 0 0 0-.2-.5l-.1 .4 .1-.4zM120.4 121.2a.34 .34 0 0 0-.1 .5 .34 .34 0 0 0 .5 0 .34 .34 0 0 0-.1-.5l-.2 .3 .2-.3zM86.5 162.6a.34 .34 0 0 0 0 .4 .34 .34 0 0 0 .5 .1 .34 .34 0 0 0 0-.5l-.2 .2 .2-.3zM41.2 157.3a.34 .34 0 0 0 .1 .6 .34 .34 0 0 0 .5-.2 .34 .34 0 0 0-.2-.5l-.1 .4 .1-.4z" fill="#000"/>
<g font-size="6.7">
<text x="294.3" y="283.8">MONTAGEM PADRÃO</text>
<text x="370.5" y="283.2">VEN.RES.01.02</text>
</g>
<g font-size="4.7">
<text x="43.7" y="37.6">4</text>
<text x="150.7" y="37.6">18</text>
<text x="208" y="37.6">13</text>
<text x="45" y="78.6">12</text>
<text x="259.3" y="87">Nº DO</text>
<text x="290" y="89.2">Nº DA PEÇA</text>
<text x="346.3" y="89.2">DESCRIÇÃO</text>
<text x="396.3" y="89.2">QTD.</text>
<text x="45" y="92.8">14</text>
<text x="261.4" y="91.5">ITEM</text>
<text x="234.9" y="106.5">11</text>
<text x="234.9" y="128.4">10</text>
<text x="235" y="149.2">5</text>
<text x="235" y="175.1">6</text>
<text x="32.7" y="194.2">19</text>
<text x="52.2" y="196.7">1</text>
<text x="85.2" y="194.3">7</text>
<text x="119.1" y="194.3">9</text>
<text x="141.5" y="194.3">3</text>
<text x="164.6" y="194.2">16</text>
<text x="185.1" y="194.2">2</text>
</g>
<text font-size="4.3" x="398.4" y="246">-</text>
<g font-size="4.2">
<text x="265.2" y="99.8">1</text>
<text x="278" y="99.8">VEN.RES.00.04</text>
<text x="400.5" y="99.8">1</text>
<text x="265.2" y="105.9">2</text>
<text x="278" y="105.9">VEN.RES.00.05</text>
<text x="400.5" y="105.9">4</text>
<text x="265.2" y="112.1">3</text>
<text x="278" y="112.1">VEN.RES.00.09</text>
<text x="400.5" y="112.1">1</text>
<text x="265.2" y="118.2">4</text>
<text x="278" y="118.2">VEN.RES.00.19</text>
<text x="400.5" y="118.2">1</text>
<text x="265.2" y="124.4">5</text>
<text x="278" y="124.4">VEN.RES.00.20</text>
<text x="400.5" y="124.4">1</text>
<text x="265.2" y="130.6">6</text>
<text x="278" y="130.6">VEN.RES.00.25</text>
<text x="400.5" y="130.6">1</text>
<text x="265.2" y="136.7">7</text>
<text x="278" y="136.7">VEN.RES.00.23</text>
<text x="400.5" y="136.7">1</text>
<text x="265.2" y="142.9">8</text>
<text x="278" y="142.9">VEN.RES.00.24</text>
<text x="400.5" y="142.9">1</text>
<text x="265.2" y="149">9</text>
<text x="400.5" y="149">1</text>
<text x="264" y="155.2">10</text>
<text x="278" y="155.2">VEN.RES.00.21</text>
<text x="400.5" y="155.2">1</text>
<text x="264" y="161.3">11</text>
<text x="278" y="161.3">VEN.RES.00.13</text>
<text x="400.5" y="161.3">1</text>
<text x="264" y="167.5">12</text>
<text x="278" y="167.5">VEN.RES.00.14</text>
<text x="400.5" y="167.5">1</text>
<text x="264" y="173.7">13</text>
<text x="278" y="173.7">VEN.RES.00.15</text>
<text x="400.5" y="173.7">1</text>
<text x="278" y="179.5">ISO 7045 - M3 x 20 - Z -</text>
<text x="264" y="181.6">14</text>
<text x="278" y="183.6">20N</text>
<text x="400.5" y="181.6">4</text>
<text x="264" y="191.3">15</text>
<text x="278" y="189.2">ISO 7045 - M3 x 12 - Z -</text>
<text x="400.5" y="191.3">4</text>
<text x="278" y="193.4">12N</text>
<text x="264" y="201">16</text>
<text x="278" y="199">ISO 7045 - M3 x 16 - Z -</text>
<text x="278" y="203.1">16N</text>
<text x="400.5" y="201">2</text>
<text x="264" y="208.9">17</text>
<text x="278" y="208.9">ISO 7040-M3-N</text>
<text x="399.3" y="208.9">10</text>
<text x="264" y="216.9">18</text>
<text x="278" y="216.9">ISO 4014 - M3 x 20 x 12-N</text>
<text x="400.5" y="216.9">4</text>
<text x="278" y="226.7">ISO 14587 ST3.5x16-Type</text>
<text x="264" y="228.7">19</text>
<text x="278" y="230.8">C-N</text>
<text x="400.5" y="228.7">2</text>
</g>
<text font-size="4.1" x="21" y="293.7">Produto educacional do SOLIDWORKS. Somente para fins de instrução.</text>
<g font-size="4">
<text x="307.8" y="248.6">CONFORME NORMA DIN 7168</text>
<text x="335.4" y="258.8">-</text>
</g>
<text font-size="3.9" x="278" y="149">VEN.RES.00.10</text>
<g font-size="3.6">
<text x="387.3" y="253.1">308.74</text>
<text x="389.3" y="260.6">mm</text>
<text x="389.6" y="268.1">1:1.5</text>
<text x="403.9" y="268.1">A3</text>
</g>
<g font-size="3.5">
<text x="331.3" y="99">BASE_DO_SUPORTE MOTOR</text>
<text x="331.3" y="105.2">PE_BASE_DO_SUPORTE MOTOR</text>
<text x="331.5" y="111.7">ARTICULADOR_MOTOR</text>
<text x="331.5" y="117.6">EIXO_PRENSA_INFERIOR</text>
<text x="330.5" y="124.1">FUSO_TRAPEZOIDAL_TR8</text>
<text x="330.5" y="130.7">ACOPLAMENTO_8X5mm</text>
<text x="330.7" y="136.7">MOTOR_NEMA17</text>
<text x="330.7" y="142.8">CASTANHA_TR8_PASSO2</text>
<text x="331.6" y="148.6">SUPORTE_MOTOR</text>
<text x="331.6" y="155.1">SUPORTE_CASTANHA</text>
<text x="331.6" y="161.5">MANCAL_DIR_FUSO</text>
<text x="331.6" y="167.3">MANCAL_ESQ_FUSO</text>
<text x="331.6" y="174">PRENSA_INFERIOR_AMBUBAG</text>
<text x="331.6" y="181.9">PARAFUSO_FENDA M3X20</text>
<text x="331.6" y="191.3">PARAFUSO_FENDA M3X12</text>
<text x="331.6" y="200.9">PARAFUSO_FENDA M3X16</text>
<text x="331.6" y="208.6">PORCA M3</text>
<text x="331.6" y="218">PARAFUSO SEXTAVADO M3X20</text>
<text x="331.6" y="228.7">PARAFUSO</text>
</g>
<g font-size="2.9">
<text x="235.9" y="238.4">DOC. DE INFORMAÇÃO:</text>
<text x="279.5" y="238.4">-------</text>
<text x="249.9" y="273.2">DATA</text>
<text x="266.5" y="273.2">NOME/CREA</text>
<text x="236.2" y="278.6">PROJ.</text>
<text x="247.4" y="278.6">17/09/2010</text>
<text x="269.2" y="278.6">RENATO</text>
<text x="236.9" y="283.4">DES.</text>
<text x="249.2" y="283.4">12/09/2011</text>
<text x="269.6" y="283.4">RENATO</text>
<text x="235.7" y="288.3">PROD.</text>
<text x="253.4" y="288.2">-</text>
<text x="274.5" y="288.2">-</text>
</g>
<g font-size="2.2">
<text x="287.2" y="242.1">TOLERÂNCIAS NÃO ESPECIFICADAS</text>
<text x="287.3" y="251.9">TRATAMENTO SUPERFICIAL</text>
<text x="287.3" y="261.9">MATERIAL</text>
<text x="287.3" y="272.1">DESCRIÇÃO</text>
<text x="370.6" y="272.8">CÓDIGO</text>
</g>
<g font-size="1.8">
<text x="393.3" y="241.4">QUANTIDADE</text>
<text x="385.7" y="249">PESO LIQUIDO</text>
<text x="400.4" y="249">PESO BRUTO</text>
<text x="387.8" y="256.5">UNIDADE</text>
<text x="401.3" y="256.5">PROJEÇÃO</text>
<text x="388.4" y="264">ESCALA</text>
<text x="401.5" y="264">FORMATO</text>
</g>
</svg>
